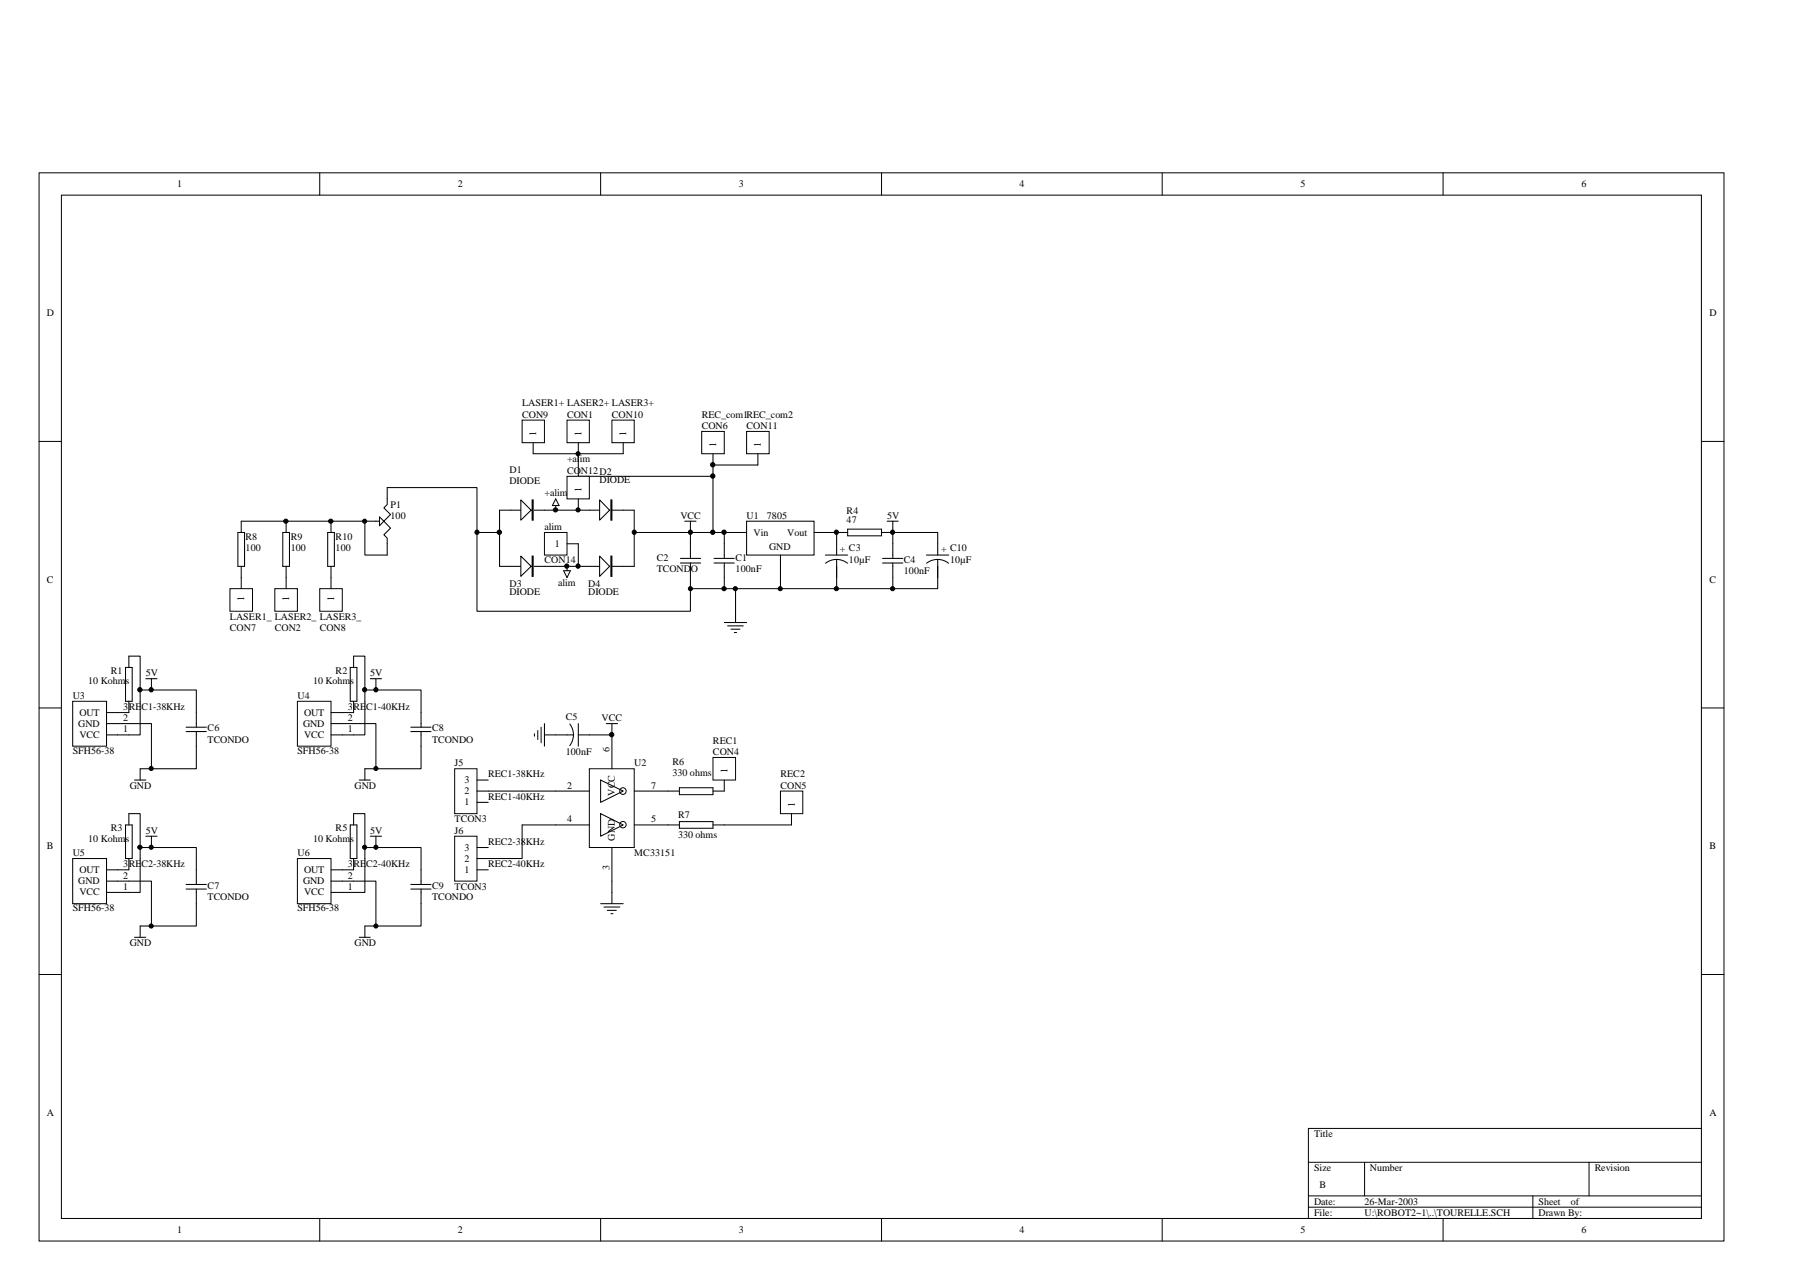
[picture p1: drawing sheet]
<svg xmlns="http://www.w3.org/2000/svg" width="297mm" height="210mm" viewBox="0 0 297 210" stroke-linecap="round" stroke-linejoin="round" font-family="sans-serif">
<g fill="none" stroke="#000" stroke-width=".17">
<path d="M6.4 28.5h278.1v176.3h-278.1zM10.1 32.2h270.7v168.9h-270.7zM52.8 28.5v3.7M99.1 28.5v3.7M145.5 28.5v3.7M191.8 28.5v3.7M238.1 28.5v3.7M6.4 72.8h3.7M280.8 72.8h3.7M6.4 116.8h3.7M280.8 116.8h3.7M6.4 160.8h3.7"/>
<path d="M280.8 160.8h3.7M215.9 191.8h64.9M215.9 197.3h64.9M215.9 199.2h64.9M225.2 191.8v5.5M253 197.3v3.8M262.2 191.8v5.5M280.8 186.2h-64.9v14.9M52.8 201.1v3.7M99.1 201.1v3.7M145.5 201.1v3.7M191.8 201.1v3.7"/>
<path d="M238.1 201.1v3.7"/>
</g>
<path d="M123.2 86h11.1v5.6h-11.1z" fill-rule="evenodd" fill="#fff"/>
<g fill="none" stroke="#000" stroke-width=".17">
<path d="M91.7 82.3l.6 1.1h-1.1zM91.7 83.4v.8h-9.3M115.8 87.9h7.4M117.8 92.1h3.4M117.8 92.9h3.4M119.5 87.9v4.2M121.4 97.1v5.6M123.2 86h11.1v5.6h-11.1zM128.8 91.6v5.5h-9.3v-4.2M134.3 87.9h3.8v3.7M136.2 91.6h3.7M138.1 92.3l1.1 .2 .7 .4"/>
<path d="M138.1 92.3l-.8 .1-1.1 .5M138.1 92.3v4.8h-9.3M146.4 86h1.8M147.3 86v1.9M119.5 102.7h3.7M120.1 103.3h2.6M120.6 103.8h1.5M121.2 104.4h.4"/>
</g>
<path d="M87.8 82.5h.2v3.3h-.2z" fill-rule="evenodd" fill="#fff"/>
<path d="M87.8 82.5h.2v3.3h-.2z" fill="none" stroke="#000" stroke-width=".17"/>
<path d="M86 82.5l1.6 1.7-1.6 1.6z" fill="#fff"/>
<path d="M86 82.5l1.6 1.7-1.6 1.6zM95.4 84.2h9.3" fill="none" stroke="#000" stroke-width=".17"/>
<path d="M100.8 82.5h.2v3.3h-.2z" fill-rule="evenodd" fill="#fff"/>
<path d="M100.8 82.5h.2v3.3h-.2z" fill="none" stroke="#000" stroke-width=".17"/>
<path d="M98.9 82.5l1.7 1.7-1.7 1.6z" fill="#fff"/>
<path d="M82.4 93.5h9.3M98.9 82.5l1.7 1.7-1.7 1.6z" fill="none" stroke="#000" stroke-width=".17"/>
<path d="M87.8 91.8h.2v3.3h-.2z" fill-rule="evenodd" fill="#fff"/>
<path d="M87.8 91.8h.2v3.3h-.2z" fill="none" stroke="#000" stroke-width=".17"/>
<path d="M86 91.8l1.6 1.7-1.6 1.6z" fill="#fff"/>
<path d="M86 91.8l1.6 1.7-1.6 1.6zM95.4 93.5h9.3" fill="none" stroke="#000" stroke-width=".17"/>
<path d="M100.8 91.8h.2v3.3h-.2z" fill-rule="evenodd" fill="#fff"/>
<path d="M100.8 91.8h.2v3.3h-.2z" fill="none" stroke="#000" stroke-width=".17"/>
<path d="M98.9 91.8l1.7 1.7-1.7 1.6z" fill="#fff"/>
<path d="M82.4 87.9h-3.7v13h35.2v-8M82.4 84.2v9.3M91.7 84.2h3.7M91.7 93.5h3.7M93 94.2h1.1l-.5 1.1zM93.6 93.5v.7M98.9 91.8l1.7 1.7-1.7 1.6zM104.7 84.2v9.3M112.3 92.9h3.3M112.3 92.1h3.3M113.9 97.1h5.6M115.8 87.9h-1.9v4.2" fill="none" stroke="#000" stroke-width=".17"/>
<path d="M97.3 126.9h7.4v13h-7.4z" fill-rule="evenodd" fill="#fff"/>
<g fill="none" stroke="#000" stroke-width=".17">
<path d="M113 86h1.9M113.9 86v1.9M138.1 87.9h1.8M139.9 87.3h5.6v1.1h-5.6zM145.5 87.9h1.8v4.2M145.6 92.9h3.4M145.6 92.1h3.4M147.3 92.9v4.2h-9.2M89.8 119.4v3.7M94 119.5a2.94 2.94 0 0 1 0 3.6M95.4 119.4v3.7M100 119.4h1.9"/>
<path d="M101 119.4v7.5M86.2 130.5h11.1M86.2 136.1h11.1M88.2 121.1v.4M88.7 120.6v1.4M89.3 120v2.6M89.8 121.3h4.9M95.4 121.3h5.6M97.3 126.9h7.4v13h-7.4zM99.1 128.7l3.7 1.8-3.7 1.9zM99.1 134.3l3.7 1.8-3.7 1.9zM101 139.9v9.2"/>
<path d="M104.7 130.5h5.6M104.7 136.1h5.6M99.1 149.1h3.7M99.7 149.7h2.6M100.2 150.2h1.5M100.8 150.8h.3"/>
<circle cx="102.8" cy="130.5" r=".54"/>
<circle cx="102.8" cy="136.1" r=".53"/>
</g>
<path d="M117.7 125h3.7v3.7h-3.7z" fill-rule="evenodd" fill="#fff"/>
<path d="M117.7 125h3.7v3.7h-3.7zM119.5 128.7v1.8" fill="none" stroke="#000" stroke-width=".17"/>
<path d="M128.8 130.5h3.7v3.8h-3.7z" fill-rule="evenodd" fill="#fff"/>
<g fill="none" stroke="#000" stroke-width=".17">
<path d="M23.1 115.7v-1.8h9.3v6.1M24.1 112h1.8M25 112v1.9M60.2 115.7v-1.8h9.3v6.1M61.1 112h1.9M62 112v1.9M22.2 128.7h1.9M24.1 138h1.8M25 138v1.9M30.7 120.7h3.4M30.7 120h3.4M32.4 120.7v6.2h-9.3v1.8"/>
<path d="M59.3 128.7h1.8M61.1 138h1.9M62 138v1.9M67.8 120.7h3.3M67.8 120h3.3M69.5 120.7v6.2h-9.3v1.8M128.8 130.5h3.7v3.8h-3.7zM130.6 134.3v1.8M22.2 154.7h1.9M23.1 141.7v-1.8h9.3v6.1M30.7 146.7h3.4M30.7 146h3.4"/>
<path d="M32.4 146.7v6.1h-9.3v1.9M59.3 154.7h1.8M60.2 141.7v-1.8h9.3v6.1M67.8 146.7h3.3M67.8 146h3.3M69.5 146.7v6.1h-9.3v1.9"/>
<circle cx="82.4" cy="87.8" r=".36"/>
<circle cx="113.9" cy="97.1" r=".34"/>
<circle cx="119.5" cy="97.1" r=".35"/>
<circle cx="121.3" cy="97.1" r=".34"/>
<circle cx="128.7" cy="97.1" r=".34"/>
<circle cx="138" cy="97.1" r=".34"/>
</g>
<g fill="#000">
<circle cx="82.4" cy="87.8" r=".36"/>
<circle cx="113.9" cy="97.1" r=".34"/>
<circle cx="119.5" cy="97.1" r=".35"/>
<circle cx="121.3" cy="97.1" r=".34"/>
<circle cx="128.7" cy="97.1" r=".34"/>
<circle cx="138" cy="97.1" r=".34"/>
</g>
<path d="M93.6 69.3h3.7v3.8h-3.7z" fill-rule="evenodd" fill="#fff"/>
<path d="M93.6 69.3h3.7v3.8h-3.7zM95.4 73.1v1.8" fill="none" stroke="#000" stroke-width=".17"/>
<path d="M45.4 97.1h3.7v3.8h-3.7z" fill-rule="evenodd" fill="#fff"/>
<g fill="none" stroke="#000" stroke-width=".17">
<path d="M45.4 97.1h3.7v3.8h-3.7zM47.2 95.3v1.8M104.7 87.9h9.2M147.3 87.9h7.4v3.7M152.9 91.6h3.7M154.7 92.3l1.2 .2 .6 .4M154.7 92.3l-.8 .1-1 .5M154.7 92.3v4.8h-7.4M20.7 110.1h1.1v5.6h-1.1zM21.3 110.1v-1.8h1.8v5.6M21.3 115.7v1.9M57.8 110.1h1.1v5.6h-1.1z"/>
<path d="M58.3 110.1v-1.8h1.9v5.6M58.3 115.7v1.9M20.7 136.1h1.1v5.6h-1.1zM21.3 136.1v-1.8h1.8v5.6M57.8 136.1h1.1v5.6h-1.1zM58.3 136.1v-1.8h1.9v5.6M21.3 141.7v1.8M58.3 141.7v1.8"/>
<circle cx="104.7" cy="87.8" r=".35"/>
<circle cx="113.9" cy="87.8" r=".35"/>
<circle cx="147.3" cy="97.1" r=".34"/>
<circle cx="23.1" cy="113.8" r=".36"/>
<circle cx="24.9" cy="113.8" r=".35"/>
<circle cx="60.2" cy="113.8" r=".35"/>
<circle cx="62" cy="113.8" r=".35"/>
<circle cx="23.1" cy="139.8" r=".35"/>
<circle cx="24.9" cy="139.8" r=".34"/>
<circle cx="60.2" cy="139.8" r=".34"/>
<circle cx="62" cy="139.8" r=".34"/>
</g>
<g fill="#000">
<circle cx="104.7" cy="87.8" r=".35"/>
<circle cx="113.9" cy="87.8" r=".35"/>
<circle cx="147.3" cy="97.1" r=".34"/>
<circle cx="23.1" cy="113.8" r=".36"/>
<circle cx="24.9" cy="113.8" r=".35"/>
<circle cx="60.2" cy="113.8" r=".35"/>
<circle cx="62" cy="113.8" r=".35"/>
<circle cx="23.1" cy="139.8" r=".35"/>
<circle cx="24.9" cy="139.8" r=".34"/>
<circle cx="60.2" cy="139.8" r=".34"/>
<circle cx="62" cy="139.8" r=".34"/>
</g>
<path d="M115.8 71.2h3.7v3.7h-3.7z" fill-rule="evenodd" fill="#fff"/>
<g fill="none" stroke="#000" stroke-width=".17">
<path d="M115.8 71.2h3.7v3.7h-3.7zM117.7 74.9v1.8M19.4 117.6h1.9M56.5 117.6h1.8M56.5 119.4h1.8M19.4 121.3h1.9M56.5 121.3h1.8M19.4 143.5h1.9M19.4 145.4h1.9M19.4 147.3h1.9M56.5 143.5h1.8M56.5 145.4h1.8"/>
<path d="M56.5 147.3h1.8"/>
</g>
<path d="M75 126.9h3.7v7.4h-3.7z" fill-rule="evenodd" fill="#fff"/>
<path d="M75 126.9h3.7v7.4h-3.7zM78.7 132.4h1.9M78.7 130.5h1.9M78.7 128.7h1.9" fill="none" stroke="#000" stroke-width=".17"/>
<path d="M75 138h3.7v7.4h-3.7z" fill-rule="evenodd" fill="#fff"/>
<path d="M88 74.9h14.8M75 138h3.7v7.4h-3.7zM78.7 139.9h1.9M80.6 130.5h5.6M86.2 136.1v5.6h-7.5M110.3 130.5h1.8M110.3 136.1h1.8M112.1 130h5.6v1.1h-5.6zM112.1 135.6h5.6v1.1h-5.6zM117.7 130.5h1.8M117.7 136.1h12.9M78.7 143.5h1.9" fill="none" stroke="#000" stroke-width=".17"/>
<path d="M37.9 97.1h3.8v3.8h-3.8z" fill-rule="evenodd" fill="#fff"/>
<path d="M37.9 97.1h3.8v3.8h-3.8zM39.8 95.3v1.8" fill="none" stroke="#000" stroke-width=".17"/>
<path d="M52.8 97.1h3.7v3.8h-3.7z" fill-rule="evenodd" fill="#fff"/>
<path d="M52.8 97.1h3.7v3.8h-3.7zM54.6 95.3v1.8" fill="none" stroke="#000" stroke-width=".17"/>
<path d="M86.2 69.3h3.6v3.8h-3.6z" fill-rule="evenodd" fill="#fff"/>
<path d="M86.2 69.3h3.6v3.8h-3.6zM88 73.1v1.8" fill="none" stroke="#000" stroke-width=".17"/>
<path d="M101 69.3h3.7v3.8h-3.7z" fill-rule="evenodd" fill="#fff"/>
<path d="M101 69.3h3.7v3.8h-3.7zM102.8 73.1v1.8" fill="none" stroke="#000" stroke-width=".17"/>
<path d="M123.2 71.2h3.7v3.7h-3.7z" fill-rule="evenodd" fill="#fff"/>
<g fill="none" stroke="#000" stroke-width=".17">
<path d="M95.4 74.9v3.7h22.3M123.2 71.2h3.7v3.7h-3.7zM125.1 74.9v1.8h-7.4v11.2"/>
<circle cx="117.6" cy="78.6" r=".36"/>
<circle cx="117.6" cy="87.8" r=".36"/>
</g>
<g fill="#000">
<circle cx="117.6" cy="78.6" r=".36"/>
<circle cx="117.6" cy="87.8" r=".36"/>
</g>
<path d="M93.6 78.6h3.7v3.7h-3.7z" fill-rule="evenodd" fill="#fff"/>
<path d="M93.6 78.6h3.7v3.7h-3.7zM95.4 82.3v1.9" fill="none" stroke="#000" stroke-width=".17"/>
<path d="M89.8 87.9h3.8v3.7h-3.8z" fill-rule="evenodd" fill="#fff"/>
<g fill="none" stroke="#000" stroke-width=".17">
<path d="M89.8 87.9h3.8v3.7h-3.8zM93.6 89.7h1.8v3.8"/>
<circle cx="93.5" cy="93.4" r=".35"/>
</g>
<circle cx="93.5" cy="93.4" r=".35" fill="#000"/>
<path d="M12 115.7h5.6v7.4h-5.6z" fill-rule="evenodd" fill="#fff"/>
<g fill="none" stroke="#000" stroke-width=".17">
<path d="M12 115.7h5.6v7.4h-5.6zM17.6 119.4h7.4v7.5M17.6 117.6h1.8M23.1 115.7v5.6h-1.8M17.6 121.3h1.8"/>
<circle cx="24.9" cy="126.8" r=".34"/>
</g>
<circle cx="24.9" cy="126.8" r=".34" fill="#000"/>
<path d="M49.1 115.7h5.5v7.4h-5.5z" fill-rule="evenodd" fill="#fff"/>
<path d="M49.1 115.7h5.5v7.4h-5.5zM54.6 119.4h1.9M54.6 117.6h1.9M54.6 121.3h1.9" fill="none" stroke="#000" stroke-width=".17"/>
<path d="M12 141.7h5.6v7.4h-5.6z" fill-rule="evenodd" fill="#fff"/>
<path d="M12 141.7h5.6v7.4h-5.6zM17.6 147.3h1.8M17.6 145.4h1.8M17.6 143.5h1.8" fill="none" stroke="#000" stroke-width=".17"/>
<path d="M49.1 141.7h5.5v7.4h-5.5z" fill-rule="evenodd" fill="#fff"/>
<g fill="none" stroke="#000" stroke-width=".17">
<path d="M39.3 87.9h1.1v5.6h-1.1zM39.8 93.5v1.8M46.7 87.9h1.1v5.6h-1.1zM47.2 86v1.9M47.2 93.5v1.8M54.1 87.9h1.1v5.6h-1.1zM54.6 86v1.9M54.6 93.5v1.8M63.3 86h-23.5v1.9M63.9 80.5v2.8l-.6 .5 1.1 1.1-1.1 1.1 1.1 1.2-1.1 1.1 .6 .5v2.8M58.3 119.4h3.7v7.5M60.2 115.7v5.6h-1.9"/>
<path d="M21.3 145.4h3.7v7.4M23.1 141.7v5.6h-1.8M49.1 141.7h5.5v7.4h-5.5zM54.6 147.3h1.9M54.6 145.4h1.9M54.6 143.5h1.9M58.3 145.4h3.7v7.4M60.2 141.7v5.6h-1.9"/>
<circle cx="62" cy="126.8" r=".34"/>
<circle cx="24.9" cy="152.8" r=".34"/>
<circle cx="62" cy="152.8" r=".34"/>
</g>
<g fill="#000">
<circle cx="62" cy="126.8" r=".34"/>
<circle cx="24.9" cy="152.8" r=".34"/>
<circle cx="62" cy="152.8" r=".34"/>
</g>
<path d="M62.6 85.3l.7 .7-.7 .8z" fill="#fff"/>
<g fill="none" stroke="#000" stroke-width=".17">
<path d="M60.2 86v5.6h3.7M62.6 85.3l.7 .7-.7 .8zM63.9 80.5h14.8v7.4"/>
<circle cx="95.4" cy="74.9" r=".34"/>
<circle cx="117.6" cy="76.7" r=".36"/>
<circle cx="47.2" cy="86" r=".35"/>
<circle cx="54.6" cy="86" r=".35"/>
<circle cx="60.2" cy="86" r=".34"/>
<circle cx="78.7" cy="87.8" r=".35"/>
<circle cx="91.7" cy="84.1" r=".35"/>
<circle cx="95.4" cy="93.4" r=".35"/>
<circle cx="95.4" cy="84.1" r=".34"/>
<circle cx="119.5" cy="87.8" r=".36"/>
<circle cx="138" cy="87.8" r=".35"/>
<circle cx="147.3" cy="87.8" r=".35"/>
<circle cx="100.9" cy="121.2" r=".36"/>
</g>
<g fill="#000">
<circle cx="95.4" cy="74.9" r=".34"/>
<circle cx="117.6" cy="76.7" r=".36"/>
<circle cx="47.2" cy="86" r=".35"/>
<circle cx="54.6" cy="86" r=".35"/>
<circle cx="60.2" cy="86" r=".34"/>
<circle cx="78.7" cy="87.8" r=".35"/>
<circle cx="91.7" cy="84.1" r=".35"/>
<circle cx="95.4" cy="93.4" r=".35"/>
<circle cx="95.4" cy="84.1" r=".34"/>
<circle cx="119.5" cy="87.8" r=".36"/>
<circle cx="138" cy="87.8" r=".35"/>
<circle cx="147.3" cy="87.8" r=".35"/>
<circle cx="100.9" cy="121.2" r=".36"/>
</g>
<g font-size="1.7">
<text x="29.2" y="30.9">1</text>
<text x="75.6" y="30.9">2</text>
<text x="121.9" y="30.9">3</text>
<text x="168.2" y="30.9">4</text>
<text x="214.6" y="30.9">5</text>
<text x="261" y="30.9">6</text>
<text x="7.7" y="52.2">D</text>
<text x="282.1" y="52.2">D</text>
<text x="86.2" y="67">LASER1+ LASER2+ LASER3+</text>
<text x="86.2" y="68.9">CON9</text>
<text x="88.5" y="71.9" transform="rotate(-90 88.5 71.9)">1</text>
<text x="93.6" y="68.9">CON1</text>
<text x="95.9" y="71.9" transform="rotate(-90 95.9 71.9)">1</text>
<text x="101" y="68.9">CON10</text>
<text x="103.4" y="71.9" transform="rotate(-90 103.4 71.9)">1</text>
<text x="115.8" y="68.9">REC_com1REC_com2</text>
<text x="115.8" y="70.8">CON6</text>
<text x="123.2" y="70.8">CON11</text>
<text x="93.6" y="76.3">+alim</text>
<text x="118.2" y="73.8" transform="rotate(-90 118.2 73.8)">1</text>
<text x="125.6" y="73.8" transform="rotate(-90 125.6 73.8)">1</text>
<text x="64.4" y="83.8">P1</text>
<text x="84.1" y="78">D1</text>
<text x="84.1" y="79.9">DIODE</text>
<text x="89.8" y="81.9">+alim</text>
<text x="93.6" y="78.2">CON12D2</text>
<text x="95.9" y="81.2" transform="rotate(-90 95.9 81.2)">1</text>
<text x="98.9" y="79.7">DIODE</text>
<text x="40.5" y="89.1">R8</text>
<text x="48" y="89.1">R9</text>
<text x="55.4" y="89.1">R10</text>
<text x="64.4" y="85.6">100</text>
<text x="89.8" y="87.4">alim</text>
<text x="112.3" y="85.6">VCC</text>
<text x="123.2" y="85.6">U1</text>
<text x="124.3" y="88.4">Vin</text>
<text x="126.5" y="85.6">7805</text>
<text x="129.9" y="88.4">Vout</text>
<text x="139.7" y="84.9">R4</text>
<text x="139.7" y="86.3">47</text>
<text x="146.4" y="85.6">5V</text>
<text x="40.5" y="91">100</text>
<text x="48" y="91">100</text>
<text x="55.4" y="91">100</text>
<text x="89.8" y="92.9">CON14</text>
<text x="91.5" y="90.2">1</text>
<text x="108.4" y="92.7">C2</text>
<text x="108.4" y="94.3">TCONDO</text>
<text x="121.4" y="92.7">C1</text>
<text x="121.4" y="94.3">100nF</text>
<text x="126.9" y="90.8">GND</text>
<text x="138.6" y="91.2">+ C3</text>
<text x="140.1" y="92.9">10µF</text>
<text x="149.2" y="92.9">C4</text>
<text x="149.2" y="94.7">100nF</text>
<text x="155.3" y="91.2">+ C10</text>
<text x="156.8" y="92.9">10µF</text>
<text x="7.7" y="96.2">C</text>
<text x="40.3" y="99.2" transform="rotate(-90 40.3 99.2)">1</text>
<text x="47.7" y="99.2" transform="rotate(-90 47.7 99.2)">1</text>
<text x="55.1" y="99.2" transform="rotate(-90 55.1 99.2)">1</text>
<text x="84.1" y="96.9">D3</text>
<text x="84.1" y="98.2">DIODE</text>
<text x="92.1" y="96.8">alim</text>
<text x="97.1" y="96.9">D4</text>
<text x="97.1" y="98.2">DIODE</text>
<text x="282.1" y="96.2">C</text>
<text x="37.9" y="102.3">LASER1_ LASER2_ LASER3_</text>
<text x="37.9" y="104.2">CON7</text>
<text x="45.4" y="104.2">CON2</text>
<text x="52.8" y="104.2">CON8</text>
<text x="14.6" y="112.9">10 Kohms</text>
<text x="18.3" y="111.2">R1</text>
<text x="24.1" y="111.6">5V</text>
<text x="51.7" y="112.9">10 Kohms</text>
<text x="55.4" y="111.2">R2</text>
<text x="61.1" y="111.6">5V</text>
<text x="12" y="115.3">U3</text>
<text x="12.9" y="119.9">GND</text>
<text x="13.1" y="118.1">OUT</text>
<text x="20.3" y="119">2</text>
<text x="20.3" y="117.2">3REC1-38KHz</text>
<text x="49.1" y="115.3">U4</text>
<text x="50" y="119.9">GND</text>
<text x="50.2" y="118.1">OUT</text>
<text x="57.4" y="119">2</text>
<text x="57.4" y="117.2">3REC1-40KHz</text>
<text x="93.4" y="118.8">C5</text>
<text x="99.3" y="119">VCC</text>
<text x="12" y="124.4">SFH56-38</text>
<text x="13.1" y="121.8">VCC</text>
<text x="20.3" y="120.8">1</text>
<text x="34.3" y="120.7">C6</text>
<text x="34.3" y="122.5">TCONDO</text>
<text x="49.1" y="124.4">SFH56-38</text>
<text x="50.2" y="121.8">VCC</text>
<text x="57.4" y="120.8">1</text>
<text x="71.3" y="120.7">C8</text>
<text x="71.3" y="122.5">TCONDO</text>
<text x="93.4" y="124.6">100nF</text>
<text x="100.6" y="124.1" transform="rotate(-90 100.6 124.1)">6</text>
<text x="117.7" y="122.7">REC1</text>
<text x="117.7" y="124.6">CON4</text>
<text x="21.4" y="130.2">GND</text>
<text x="58.5" y="130.2">GND</text>
<text x="75" y="126.4">J5</text>
<text x="76.7" y="131.1">2</text>
<text x="76.7" y="129.2">3</text>
<text x="80.6" y="128.3">REC1-38KHz</text>
<text x="80.6" y="132">REC1-40KHz</text>
<text x="93.6" y="130.2">2</text>
<text x="101.5" y="131.3" transform="rotate(-90 101.5 131.3)">VCC</text>
<text x="104.7" y="126.4">U2</text>
<text x="107.5" y="130.2">7</text>
<text x="111" y="126.2">R6</text>
<text x="111" y="128.1">330 ohms</text>
<text x="120" y="127.6" transform="rotate(-90 120 127.6)">1</text>
<text x="128.8" y="128.3">REC2</text>
<text x="128.8" y="130.2">CON5</text>
<text x="18.3" y="137.2">R3</text>
<text x="24.1" y="137.6">5V</text>
<text x="55.4" y="137.2">R5</text>
<text x="61.1" y="137.6">5V</text>
<text x="75" y="135.7">TCON3</text>
<text x="75" y="137.6">J6</text>
<text x="76.7" y="132.9">1</text>
<text x="93.6" y="135.7">4</text>
<text x="107.5" y="135.7">5</text>
<text x="111.9" y="134.9">R7</text>
<text x="131.2" y="133.2" transform="rotate(-90 131.2 133.2)">1</text>
<text x="7.7" y="140.2">B</text>
<text x="12" y="141.3">U5</text>
<text x="14.6" y="138.9">10 Kohms</text>
<text x="20.3" y="143.1">3REC2-38KHz</text>
<text x="49.1" y="141.3">U6</text>
<text x="51.7" y="138.9">10 Kohms</text>
<text x="57.4" y="143.1">3REC2-40KHz</text>
<text x="76.7" y="142.2">2</text>
<text x="76.7" y="140.4">3</text>
<text x="80.6" y="139.4">REC2-38KHz</text>
<text x="80.6" y="143.1">REC2-40KHz</text>
<text x="100.6" y="143.5" transform="rotate(-90 100.6 143.5)">3</text>
<text x="101.5" y="138.7" transform="rotate(-90 101.5 138.7)">GND</text>
<text x="104.7" y="141.3">MC33151</text>
<text x="111.9" y="138.3">330 ohms</text>
<text x="282.1" y="140.2">B</text>
<text x="12.9" y="145.9">GND</text>
<text x="13.1" y="147.8">VCC</text>
<text x="13.1" y="144">OUT</text>
<text x="20.3" y="146.8">1</text>
<text x="20.3" y="145">2</text>
<text x="34.3" y="146.7">C7</text>
<text x="34.3" y="148.5">TCONDO</text>
<text x="50" y="145.9">GND</text>
<text x="50.2" y="147.8">VCC</text>
<text x="50.2" y="144">OUT</text>
<text x="57.4" y="146.8">1</text>
<text x="57.4" y="145">2</text>
<text x="71.3" y="146.7">C9</text>
<text x="71.3" y="148.5">TCONDO</text>
<text x="75" y="146.8">TCON3</text>
<text x="76.7" y="144">1</text>
<text x="12" y="150.4">SFH56-38</text>
<text x="49.1" y="150.4">SFH56-38</text>
<text x="21.4" y="156.1">GND</text>
<text x="58.5" y="156.1">GND</text>
<text x="7.7" y="184.1">A</text>
<text x="282.1" y="184.1">A</text>
<text x="216.8" y="187.6">Title</text>
<text x="216.8" y="193.2">Size</text>
<text x="217.7" y="196">B</text>
<text x="226.1" y="193.2">Number</text>
<text x="263.2" y="193.2">Revision</text>
<text x="29.2" y="203.4">1</text>
<text x="75.6" y="203.4">2</text>
<text x="121.9" y="203.4">3</text>
<text x="168.2" y="203.4">4</text>
<text x="214.6" y="203.4">5</text>
<text x="216.8" y="198.8">Date:</text>
<text x="216.8" y="200.6">File:</text>
<text x="225.2" y="198.8">26-Mar-2003</text>
<text x="225.2" y="200.6">U:\ROBOT2~1\..\TOURELLE.SCH</text>
<text x="253.9" y="198.8">Sheet</text>
<text x="253.9" y="200.6">Drawn By:</text>
<text x="259.2" y="198.8">of</text>
<text x="261" y="203.4">6</text>
</g>
</svg>
